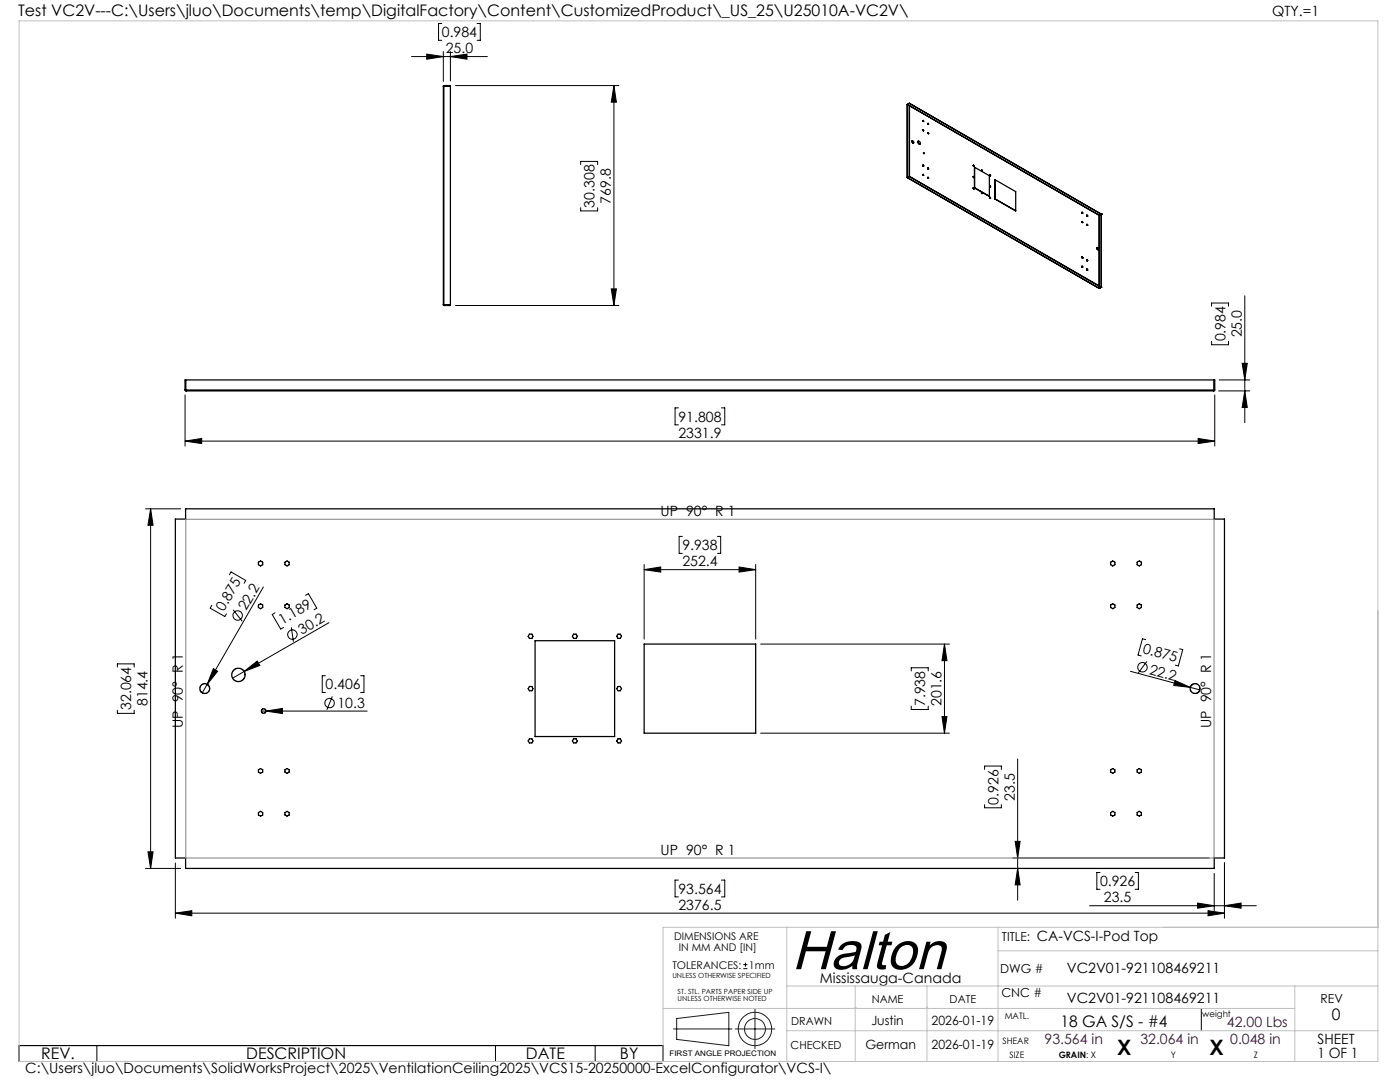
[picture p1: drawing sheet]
<svg xmlns="http://www.w3.org/2000/svg" width="279mm" height="216mm" viewBox="0 0 279 216" stroke-linecap="round" stroke-linejoin="round" font-family="sans-serif">
<g fill="none" stroke="#000" stroke-width=".25">
<path d="M88.5 17.2v43.6M88.6 17.1l-.1 .1M88.6 17.1v.1M88.6 17.1h1.3v43.9h-1.3M88.6 17.1v43.9M88.6 17.1h1.3M181 20.8l.1 14.7M181 35.4h.1M181.1 20.8h.1M181.1 20.8l38.3 22.2M181.1 35.4l38.3 22.1M181.5 20.6h.1"/>
<path d="M181.5 35.2h.1M181.5 20.6l38.3 22.1M181.5 20.6l-.4 .2M181.5 35.2l-.4 .2M181.5 35.2l37.9 21.9M181.5 21.1v14.1M181.5 35.2l37.9 21.8M182.1 28.1a.22 .22 0 0 1 .3 .2 .22 .22 0 0 1-.3 .2l-.1-.2zM182.1 28.1v.3l.2 .1M183.2 28.2h.2a.3 .3 0 0 1 .3 .2 .3 .3 0 0 1-.3 .4l-.2-.3zM183.3 28.2a.42 .42 0 0 0 .3 .6M184.2 33.1h.1"/>
<path d="M184.2 34.8l.1 .2zM184.2 24.1l.1 .1zM184.2 25.9l.1 .2zM184.2 33.1l.1-.2v.3M184.2 33.1l.1 .1M184.2 26l.1 .1M184.2 34.9l.1 .1M184.3 24.2h.1M184.3 26.1h.1M184.3 30.4l.1 .3zM184.3 30.4l.1 .3M185.2 26.6h.1"/>
<path d="M185.2 24.6l.1 .2zM185.2 26.6v-.1v.2M185.2 33.5l.1 .2zM185.2 35.5v-.1l.1 .2M185.2 26.6v.1M185.2 35.5l.1 .1M185.2 24.7l.1 .1M185.2 33.6l.1 .1M185.3 24.8h.1M185.3 26.6l-.1 .1M185.3 26.6h.1M185.3 35.6h.1"/>
<path d="M194.2 33h.1M194.2 35.3h.1M194.2 35.3l.2 .1h-.1M194.2 35.3l.1 .1M194.2 37.5l.2 .1h-.1M194.2 37.5l.1 .1M194.2 33l.2 .1-.1 .1M194.2 33l.1 .2M194.2 33l.1 .1M194.2 37.5h.1M194.3 35.4h.1M194.3 37.6h.1"/>
<path d="M194.3 33h-.1M194.3 33.1v.1M194.3 33.1l.1 .1M194.3 37.6l.1 .1M194.5 37.5l2.9 1.7v-4.1l-2.9-1.7v4.1M195.9 38.5h.1v.1zM195.9 34h.1v.1M195.9 34v.1M195.9 34h.1M195.9 38.6h.1M195.9 34.1h.1M197.5 39.4l.1 .1"/>
<path d="M197.5 37.2l.1 .1M197.5 34.9l.1 .1M197.5 34.9h.1M197.5 37.2h.1M197.6 39.4l.1 .1M197.6 39.4h-.1M197.6 39.5l.1 .1M197.6 37.1l.1 .2h-.1M197.6 37.1l-.1 .1M197.6 34.9h-.1M197.6 34.9l.1 .1h-.1M197.6 34.9h.1"/>
<path d="M197.6 37.1v.1M197.6 39.4h.1M197.6 35h.1M197.6 34.9v.1M197.6 37.3h.1M197.6 37.2v.1M197.6 39.5h.1M197.6 39.4v.1M197.7 39.5v.1M198.5 35.8l4.2 2.4v3.9l-4.2-2.4zM198.5 39.7h.1M198.6 39.7l4.1 2.4"/>
<path d="M198.6 35.9v3.8M215.9 51.4l.1-.1v.2M215.9 42.5v-.1h.2l-.1 .2M215.9 44.3l.1-.1v.2M215.9 53.2l.1-.1 .1 .2M215.9 51.4l.1 .1M215.9 53.2l.1 .1M215.9 44.3l.1 .1M215.9 42.5l.1 .1M215.9 53.2h.1M215.9 42.4v.1M215.9 44.2v.1"/>
<path d="M215.9 51.3v.1M215.9 53.1v.1M215.9 51.4h.1M216 51.5h.1M216 42.5v.1M216 53.3h.1M216.1 53.3h-.1M216.1 44.4h-.1M216.9 43l.1 .1M216.9 53.8l.1 .1M216.9 52l.1 .1M216.9 44.9h.2"/>
<path d="M216.9 43h.1M216.9 52h.1M216.9 53.8h.1M216.9 42.9v.1M216.9 44.8v.1M216.9 51.9v.1M216.9 53.7v.1M217 42.9l-.1 .1M217 42.9l.1 .1-.1 .1M217 44.8l.1 .1-.1 .1M217 51.9l.1 .1M217 53.7l.1 .1-.1 .1"/>
<path d="M217 44.8l-.1 .1M217 51.9l-.1 .1M217 53.7l-.1 .1M217 43.1h.1M217 52v.1M217 52h.1M217.1 52l-.1 .1M218.9 49.4a.22 .22 0 0 1 .3 .1 .22 .22 0 0 1-.2 .3zM218.9 49.4v.3l.3 .1M219.4 57.5h.1M219.4 42.9v14.6M219.4 43h.1"/>
<path d="M219.7 42.8h.1M219.7 42.7h.1M219.7 57.3h.1M219.7 42.7l-.3 .3M219.7 42.7v.1M219.8 42.7v.1M219.8 57.3h.1M219.8 42.8v14.5M219.8 42.8l-.4 .2M219.8 57.3l-.4 .2M219.8 42.7l-.1 .1M36.9 77.8l.2 .2"/>
<path d="M36.9 77.8v-2h205.5v2M36.9 77.8h205.5M37 77.8l.1 .2M37 75.8v2M37 77.8l.1 .1M37.1 78h205.1M88.5 60.8l1.4 .1M88.5 60.8l.1 .2M242.3 77.8l-.1 .2M242.3 77.8v.1M242.3 75.8v2M242.4 77.8l-.2 .2"/>
<path d="M37 101.5h205.3v2.1h2.1v67.6h-2.1v2.1h-205.3v-2.1h-2v-67.6h2zM51.6 112.2l.4-.3 .4 .3v.5l-.4 .2-.4-.2zM56.9 112.2l.4-.3 .4 .3v.5l-.4 .2-.4-.2zM221.7 112.2l.4-.3 .4 .3v.5l-.4 .2-.4-.2zM226.9 112.2l.5-.3 .4 .3v.5l-.4 .2-.5-.2zM51.6 120.7l.4-.2 .4 .2v.5l-.4 .3-.4-.3zM56.9 120.7l.4-.2 .4 .2v.5l-.4 .3-.4-.3zM105.7 137h.5l.2 .4-.2 .4h-.5l-.3-.4zM105.7 126.5h.5l.2 .5-.2 .4h-.5l-.3-.4zM106.8 127.8h15.9v19.2h-15.9zM114.5 126.5h.5l.2 .5-.2 .4h-.5l-.3-.4zM123.3 137h.5l.2 .4-.2 .4h-.5l-.2-.4z"/>
<path d="M123.3 126.5h.5l.2 .5-.2 .4h-.5l-.2-.4zM128.6 128.5h22.2v17.8h-22.2zM221.7 120.7l.4-.2 .4 .2v.5l-.4 .3-.4-.3zM226.9 120.7l.5-.2 .4 .2v.5l-.4 .3-.5-.3zM51.6 153.6l.4-.2 .4 .2v.5l-.4 .2-.4-.2zM56.9 153.6l.4-.2 .4 .2v.5l-.4 .2-.4-.2zM105.7 147.4h.5l.2 .4-.2 .4h-.5l-.3-.4zM114.5 147.4h.5l.2 .4-.2 .4h-.5l-.3-.4zM123.3 147.4h.5l.2 .4-.2 .4h-.5l-.2-.4zM221.7 153.6l.4-.2 .4 .2v.5l-.4 .2-.4-.2zM226.9 153.6l.5-.2 .4 .2v.5l-.4 .2-.5-.2zM51.6 162.1l.4-.2 .4 .2v.5l-.4 .2-.4-.2z"/>
<path d="M56.9 162.1l.4-.2 .4 .2v.5l-.4 .2-.4-.2zM221.7 162.1l.4-.2 .4 .2v.5l-.4 .2-.4-.2zM226.9 162.1l.5-.2 .4 .2v.5l-.4 .2-.5-.2z"/>
<circle cx="40.9" cy="137.4" r=".98"/>
<circle cx="47.6" cy="134.7" r="1.31"/>
<circle cx="238.5" cy="137.4" r=".98"/>
<circle cx="52.6" cy="141.9" r=".45"/>
</g>
<g fill="none" stroke="#000" stroke-width=".2">
<path d="M82.1 11.3h15.2M85.2 10.8l3.3 .5-3.3 .5zM88.2 4.7h-.7v3.3h.7M88.5 10.3v5.9M89.9 11.3l3.3-.5v1zM89.9 10.3v5.9M90.9 17.1h32.6M95.2 4.7h.6v3.3h-.6M122.5 17.1l.5 3.3h-1zM122.5 17.1v43.9M115.9 32.8v-.6h3.4v.6M115.9 41.5v.6h3.4v-.6"/>
<path d="M122 57.6h1l-.5 3.4zM248.4 59v25.3M36.9 78.8v10.2M90.9 61h32.6M241.8 61.1v-.6h3.4v.6M241.8 68.1v.7h3.4v-.7M242.4 78.8v10.2M243.2 78h6.2M243.3 75.8h6.1M247.9 72.5h1l-.5 3.3zM248.4 78l.5 3.3h-1zM36.9 88l3.4-.5v1z"/>
<path d="M36.9 88h205.5M135.4 81.4h-.7v3.4h.7M144 81.4h.6v3.4h-.6M239.1 87.5l3.3 .5-3.3 .5zM29 101.5h7.1M30.1 101.5l.5 3.3h-1.1zM30.1 101.5v71.8M45.8 114.7l.3-.6 2.9 1.7-.3 .6M52.6 117.1l-11.3 19.5M61 118.8l.6-.3 1.6 2.9-.5 .3M128.6 113.7l3.3-.6v1.1zM128.6 112.6v14.9"/>
<path d="M128.6 113.7h22.2M136.2 107h-.7v3.4h.7M143.2 107h.6v3.4h-.6M147.5 113.1l3.3 .6-3.3 .5zM150.8 112.6v14.9M23.4 133.1v-.6h3.4v.6M41.3 136.6l-.9 1.7M42.3 120.8l-.4 .6 3 1.6 .3-.5M42.6 133.4l.8 .5-2.1 2.7zM46.5 121.7l1.8 2.3M48.7 134l2.6-2.1 .6 .9zM48.7 134l-2.3 1.3"/>
<path d="M54.9 122.3l-.6 .3 1.7 2.9 .6-.3M58.1 125.2l.5 2.9M64.9 134.8h-.6v3.4h.6M65.7 124.2l-17 9.8M66.3 139l-1.1 2.6M72 134.8h.6v3.4h-.6M151.8 128.5h37.7M181.9 133.9v-.7h3.3v.7M188.5 128.5l.5 3.3h-1zM188.5 128.5v17.8M225.6 133.9l12 3.3M228.6 127.6l-.6-.1-.9 3.2 .7 .2"/>
<path d="M228.9 132l-1.7 2.3M234.5 135.8l3.1 1.4-3.4-.4zM235.4 129.5l.6 .1-.8 3.3-.6-.2M237.6 137.2l1.8 .5M23.4 141.7v.6h3.4v-.6M52.2 141.9h21.1M53.1 141.9l3.3-.5v1zM151.8 146.3h37.7M181.9 140.9v.7h3.3v-.7M188 143h1l-.5 3.3zM196.5 153.5v-.6h3.3v.6M203.1 151.4v28.2"/>
<path d="M29 173.3h7.1M29.5 170h1.1l-.5 3.3zM35 172.2v11M135.4 175.6h-.7v3.4h.7M144 175.6h.6v3.4h-.6M196.5 160.5v.7h3.3v-.7M202.1 171.2h39.2M202.6 167.9h1l-.5 3.3zM203.1 173.3l.5 3.3h-1zM219.5 174.1h-.6v3.3h.6M226.6 174.1h.6v3.3h-.6M242.3 174.3v7.4"/>
<path d="M244.4 172.2v11M35 182.2l3.3-.5v1zM35 182.2h209.4M148.3 193.3h.9M148.3 192.5h.9M148.8 192.1v.8M217.5 180.7h33.2M239 180.2l3.3 .5-3.3 .5zM241.1 181.7l3.3 .5-3.3 .5zM244.4 180.7l3.3-.5v1zM3.8 208.6h128.5v3.2h-128.5zM19.3 208.6v3.2"/>
<path d="M98.9 208.6v3.2M118.8 208.6v3.2M239.7 201.2v4.5"/>
<circle cx="47.4" cy="122.8" r=".94"/>
<circle cx="58.4" cy="126.6" r=".94"/>
<circle cx="228" cy="133.1" r=".95"/>
<circle cx="65.8" cy="140.3" r=".94"/>
</g>
<g fill="none" stroke="#191924" stroke-width=".2">
<path d="M134.4 205.3h11.7M135 203.2l10.5-1.2v6.7l-10.5-1.3zM146.7 205.3h7.9M150.7 201.4v7.9"/>
<circle cx="150.7" cy="205.3" r="2.09"/>
<circle cx="150.7" cy="205.3" r="3.3"/>
</g>
<path d="M37.1 103.6h205.2v67.6h-205.2z" fill="none" stroke="#808080" stroke-width=".2"/>
<path d="M3.8 4.2h271.2v207.6h-271.2zM157 196.7h118M157 185v26.8M170.7 196.7v15.1M185 196.7v15.1M199.2 185v26.8M199.2 189.7h75.8M258.4 196.7v15.1M275 185h-142.7v26.8M132.3 201.2h126.1M157 205.7h118M170.7 201h.1" fill="none" stroke="#c0c0c0" stroke-width=".2"/>
<g fill="#000">
<path d="M42.6 133.4l.8 .5-2.1 2.7zM48.7 134l2.6-2.1 .6 .9zM234.5 135.8l3.1 1.4-3.4-.4zM53.1 141.9l3.3-.5v1z"/>
<path d="M122.5 17.1l.5 3.3h-1zM122 57.6h1l-.5 3.4z"/>
<path d="M247.9 72.5h1l-.5 3.3zM248.4 78l.5 3.3h-1z"/>
<path d="M239.1 87.5l3.3 .5-3.3 .5zM36.9 88l3.4-.5v1z"/>
<path d="M147.5 113.1l3.3 .6-3.3 .5zM128.6 113.7l3.3-.6v1.1z"/>
<path d="M29.5 170h1.1l-.5 3.3zM30.1 101.5l.5 3.3h-1.1z"/>
<path d="M202.6 167.9h1l-.5 3.3zM203.1 173.3l.5 3.3h-1zM188.5 128.5l.5 3.3h-1zM188 143h1l-.5 3.3z"/>
<path d="M35 182.2l3.3-.5v1zM241.1 181.7l3.3 .5-3.3 .5zM239 180.2l3.3 .5-3.3 .5zM244.4 180.7l3.3-.5v1zM85.2 10.8l3.3 .5-3.3 .5zM89.9 11.3l3.3-.5v1z"/>
</g>
<text font-size="11" x="158" y="193.4">Halton</text>
<g font-size="4.2">
<text x="223" y="210.4">X</text>
<text x="241.4" y="210.4">X</text>
</g>
<g font-size="3.2">
<text x="3.6" y="3.3">Test VC2V---C:\Users\jluo\Documents\temp\DigitalFactory\Content\CustomizedProduct\_US_25\U25010A-VC2V\</text>
<text x="265.8" y="203.5">0</text>
<text x="211.6" y="204.9">18 GA S/S - #4</text>
<text x="8.2" y="211.4">REV.</text>
<text x="49.2" y="211.4">DESCRIPTION</text>
<text x="105" y="211.4">DATE</text>
<text x="123.7" y="211.4">BY</text>
</g>
<g font-size="2.8">
<text x="253.9" y="3.3">QTY.=1</text>
<text x="88.2" y="7.4">0.984</text>
<text x="89" y="10.7">25.0</text>
<text x="118.7" y="41.4" transform="rotate(-90 118.7 41.4)">30.308</text>
<text x="121.9" y="40.6" transform="rotate(-90 121.9 40.6)">769.8</text>
<text x="244.6" y="68.1" transform="rotate(-90 244.6 68.1)">0.984</text>
<text x="247.8" y="67.3" transform="rotate(-90 247.8 67.3)">25.0</text>
<text x="135.4" y="84.1">91.808</text>
<text x="135.4" y="87.4">2331.9</text>
<text x="131.8" y="103">UP 90° R 1</text>
<text x="136.2" y="109.8">9.938</text>
<text x="136.2" y="113">252.4</text>
<text x="44.7" y="122.1" transform="rotate(-60 44.7 122.1)">0.875</text>
<text x="49.1" y="122" transform="rotate(-60 49.1 122)">22.2</text>
<text x="56.3" y="124.7" transform="rotate(-30 56.3 124.7)">1.189</text>
<text x="60.2" y="126.7" transform="rotate(-30 60.2 126.7)">30.2</text>
<text x="227.9" y="130.3" transform="rotate(15 227.9 130.3)">0.875</text>
<text x="65" y="137.6">0.406</text>
<text x="229.2" y="134.6" transform="rotate(15 229.2 134.6)">22.2</text>
<text x="26.2" y="141.7" transform="rotate(-90 26.2 141.7)">32.064</text>
<text x="29.4" y="140.9" transform="rotate(-90 29.4 140.9)">814.4</text>
<text x="67.3" y="141.3">10.3</text>
<text x="184.6" y="140.9" transform="rotate(-90 184.6 140.9)">7.938</text>
<text x="187.9" y="140.9" transform="rotate(-90 187.9 140.9)">201.6</text>
<text x="36.5" y="145.2" transform="rotate(-90 36.5 145.2)">UP 90° R 1</text>
<text x="241.7" y="145.2" transform="rotate(-90 241.7 145.2)">UP 90° R 1</text>
<text x="199.3" y="160.5" transform="rotate(-90 199.3 160.5)">0.926</text>
<text x="202.5" y="159.7" transform="rotate(-90 202.5 159.7)">23.5</text>
<text x="131.8" y="170.6">UP 90° R 1</text>
<text x="135.4" y="178.3">93.564</text>
<text x="219.5" y="176.8">0.926</text>
<text x="135.4" y="181.6">2376.5</text>
<text x="220.3" y="180.1">23.5</text>
<text x="206.9" y="187.8">CA-VCS-I-Pod Top</text>
<text x="163.6" y="196.1">Mississauga-Canada</text>
<text x="212.9" y="194.1">VC2V01-921108469211</text>
<text x="212.9" y="200.1">VC2V01-921108469211</text>
<text x="263" y="208.3">SHEET</text>
<text x="5" y="214.1">C:\Users\jluo\Documents\SolidWorksProject\2025\VentilationCeiling2025\VCS15-20250000-ExcelConfigurator\VCS-I\</text>
<text x="262.9" y="211.1">1 OF 1</text>
</g>
<g font-size="2.8" fill="#400040">
<text x="208.5" y="208.3">93.564 in</text>
<text x="227.6" y="208.3">32.064 in</text>
<text x="244.9" y="204.9">42.00 Lbs</text>
<text x="245.5" y="208.3">0.048 in</text>
</g>
<g font-size="2.5">
<text x="200" y="187.8">TITLE:</text>
<text x="199.6" y="194.1">DWG #</text>
<text x="199.9" y="198.9">CNC #</text>
<text x="263.5" y="200.1">REV</text>
<text x="172.7" y="209.3">German</text>
<text x="173.9" y="204.6">Justin</text>
<text x="185.9" y="204.6">2026-01-19</text>
<text x="185.9" y="209.3">2026-01-19</text>
</g>
<g font-size="2.2">
<text x="174" y="200.1">NAME</text>
<text x="189.5" y="200.1">DATE</text>
<text x="157.8" y="209.3">CHECKED</text>
<text x="157.9" y="204.6">DRAWN</text>
</g>
<g font-size="2.1">
<text x="134.5" y="187.6">DIMENSIONS ARE</text>
<text x="135.5" y="189.7">IN MM AND [IN]</text>
<text x="134.2" y="193.3">TOLERANCES:</text>
<text x="149.5" y="193.3">1mm</text>
</g>
<g font-size="1.8">
<text x="200.5" y="203.3">MATL.</text>
<text x="240" y="202.8">weight</text>
<text x="200.1" y="208.3">SHEAR</text>
<text x="201.5" y="211.1">SIZE</text>
<text x="211.3" y="211.1">GRAIN: X</text>
<text x="233.7" y="211.1">Y</text>
<text x="250.2" y="211.1">Z</text>
</g>
<text font-size="1.5" x="133.6" y="210.7">FIRST ANGLE PROJECTION</text>
<g font-size="1.4">
<text x="134.2" y="195.1">UNLESS OTHERWISE SPECIFIED</text>
<text x="135.2" y="198.3">ST. STL. PARTS PAPER SIDE UP</text>
<text x="135.2" y="199.7">UNLESS OTHERWISE NOTED</text>
</g>
</svg>
